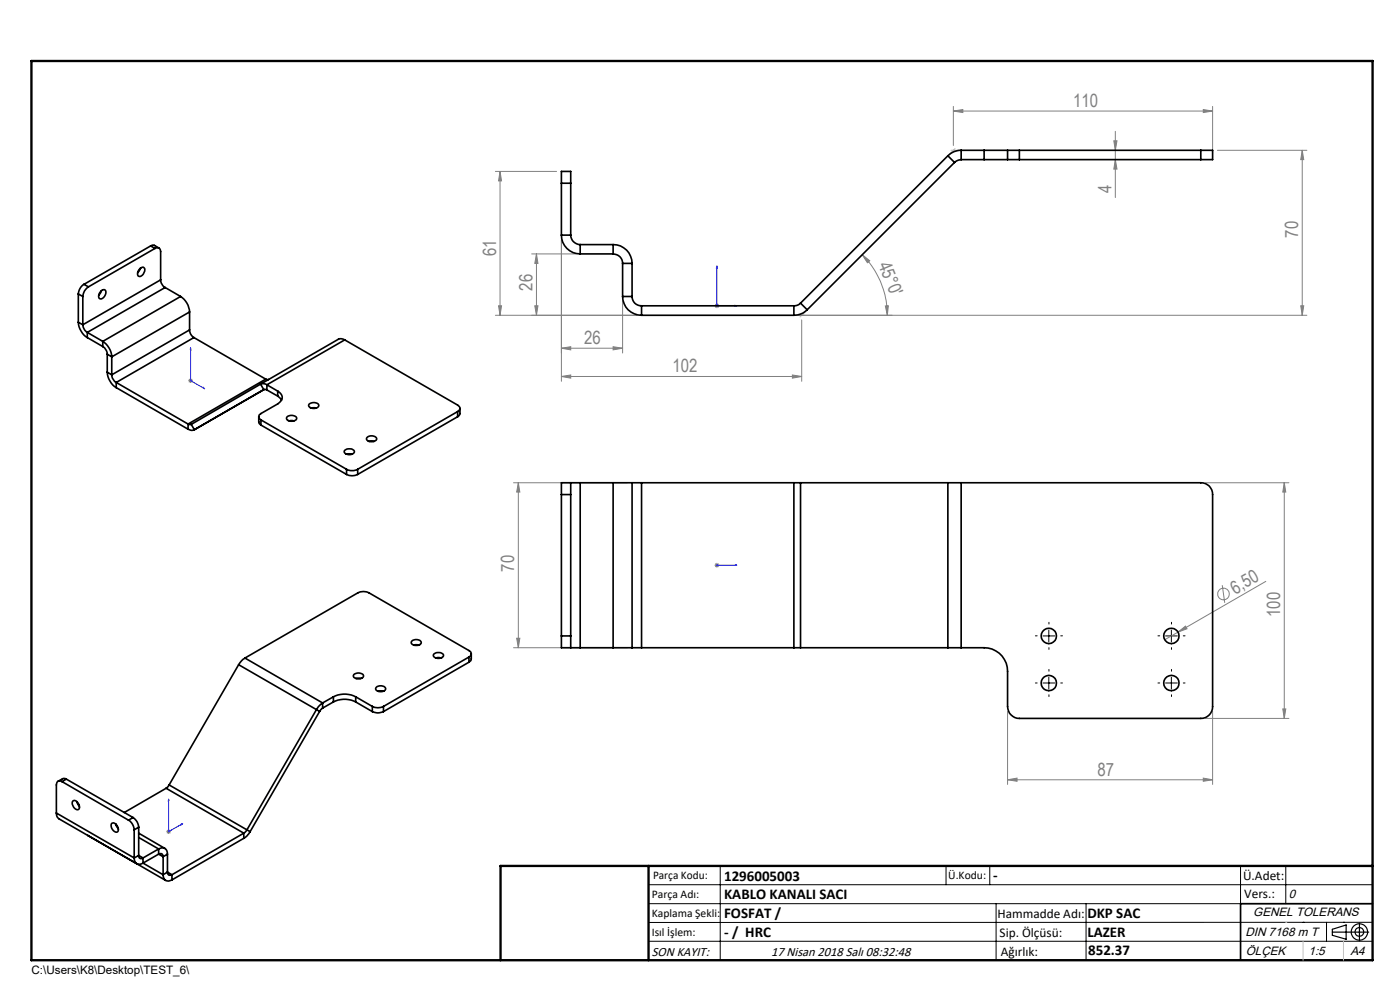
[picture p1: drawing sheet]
<svg xmlns="http://www.w3.org/2000/svg" width="297mm" height="210mm" viewBox="0 0 297 210" stroke-linecap="round" stroke-linejoin="round" font-family="sans-serif">
<g fill="none" stroke="#808080" stroke-width=".21">
<path d="M105.1 36.4h13M106.1 36.4v30.5M106.1 36.4l.3 2h-.6zM202.2 23.6l2.1-.4v.7zM202.2 22.6v8.3M202.2 23.6h55M236.3 29.9h.7l-.4 2zM236.6 33.9l.4 2h-.7zM236.6 27.9v14M255.3 23.2l1.9 .4-1.9 .3zM257.2 22.6v9.8M258.3 31.9h18.9"/>
<path d="M276.3 31.9l.3 2h-.7zM276.3 31.9v35M112.8 53.9h9.3M113.8 53.9v13M113.8 53.9l.3 2h-.6zM119.1 50.9v30M182.9 54l1.6 1.3-.5 .4zM182.9 54a17.9 17.9 0 0 1 5.3 12.9M105.8 64.9h.6l-.3 2zM113.5 64.9h.6l-.3 2zM119.1 73.9l2-.4v.7zM119.1 73.9h13"/>
<path d="M119.1 79.9l2-.4v.7zM119.1 79.9h51M130.1 73.5l2 .4-2 .3zM132.1 63.9v11M135.1 66.9h-30M151.6 64.9h1M151.7 64.5l.7 .7M152.1 64.4v1M152.4 64.5l-.7 .7M168.1 79.5l2 .4-2 .3zM169.4 66.9h107.8M170.1 67.9v13"/>
<path d="M187.8 64.9h.7l-.3 2zM275.9 64.9h.7l-.3 2zM39.9 80.7h1M40.1 80.4l.7 .7M40.4 80.2v1M40.8 80.4l-.7 .7M108.9 102.4h24.2M110 102.4v35M110 102.4l.3 2h-.7zM151.6 119.9h1M151.7 119.5l.7 .8M152.1 119.4v1"/>
<path d="M152.4 119.5l-.7 .8M255.8 102.4h17.6M272.5 102.4l.3 2h-.7zM272.5 102.4v50M108.9 137.4h24.2M109.6 135.4h.7l-.3 2zM249.9 134.1l1.6-1.3 .3 .6zM249.9 134.1l-2.8 1.6M259.3 124.1l.5 3.8M268.5 123.3l-18.6 10.8M213.7 150.9v15.5M255.8 152.4h17.6"/>
<path d="M257.2 150.9v15.5M272.1 150.4h.7l-.3 2zM35.3 176.4h1M35.4 176.1l.7 .7M35.8 175.9v1M36.1 176.1l-.7 .7M213.7 165.4l2.1-.3v.6zM213.7 165.4h43.5M255.3 165.1l1.9 .3-1.9 .3z"/>
<circle cx="259.6" cy="126" r="1.24"/>
</g>
<g fill="none" stroke="#000" stroke-width=".25">
<path d="M282.6 197.7h7.8M282.6 197.1l3-.9v3l-3-.8zM288.4 195.8v3.8M106.2 203.7h185"/>
<circle cx="288.4" cy="197.7" r="1.74"/>
<circle cx="288.4" cy="197.7" r=".93"/>
</g>
<g fill="none" stroke="#00f" stroke-width=".21">
<path d="M152.1 56.4v8.5h4.2M152.1 56.4l.1 .4h-.2zM40.4 73.8l.1 .4-.1-.1zM40.4 73.8v6.9l3 1.8M155.9 64.8l.4 .1-.4 .1zM43.1 82.2l.3 .3-.3-.1zM152 119.9h.2zM152.1 119.9h.1M152.1 119.9h4.2M156.3 119.9h-.4h.4M35.8 169.5v.3l-.1 .1zM35.8 169.5v6.9l3-1.7"/>
<path d="M38.5 174.8l.3-.1-.3 .3z"/>
</g>
<g fill="none" stroke="#000" stroke-width=".21" stroke-dasharray="15.2 1.3 1.3 1.3">
<path d="M220 134.9h-.3M222.5 132.4v-.4M222.5 137.4v.4M225 134.9h.4M246 134.9h-.3M248.5 132.4v-.4M248.5 137.4v.4M251 134.9h.4M220 144.9h-.3M222.5 142.4v-.4M222.5 147.4v.4M225 144.9h.4"/>
<path d="M246 144.9h-.3M248.5 142.4v-.4M248.5 147.4v.4M251 144.9h.4"/>
</g>
<g fill="none" stroke="#000" stroke-width=".21">
<path d="M221.3 134.9h2.5M222.5 133.7v2.4M247.3 134.9h2.5M248.5 133.7v2.4M221.3 144.9h2.5M222.5 143.6v2.5M247.3 144.9h2.5M248.5 143.6v2.5M137.6 187.7h153.6M137.6 191.7h153.6M137.6 199.7h153.6M152.8 183.7v20"/>
<path d="M200.7 183.7v4M210 183.7v4M211.3 191.7v12M230.4 191.7v12M263.2 183.7v20M272.8 183.7v8M276.4 195.6h.1M281.4 195.6v4.1M285 195.6h.1M291.2 195.6l-153.6 .1"/>
</g>
<path d="M291.2 191.7h-28v12" fill="none" stroke="#000" stroke-width=".35"/>
<path d="M6.7 12.9h284.5v190.8h-284.5zM137.6 183.7v20M291.2 183.7h-185v20" fill="none" stroke="#000" stroke-width=".5"/>
<path d="M276.4 199.7v4M285 199.7v4" fill="none" stroke="#c0c0c0" stroke-width=".21"/>
<path d="M201.8 31.9h1.6M202.6 31.5l-1.2 1.2M168.9 66.9h1.7M170.9 66.1l-1.2 1.1M272.8 195.6h.1" fill="none" stroke="#c0c0c0" stroke-width=".25"/>
<g fill="#808080">
<path d="M202.2 23.6l2.1-.4v.7zM255.3 23.2l1.9 .4-1.9 .3z"/>
<path d="M168.1 79.5l2 .4-2 .3zM119.1 79.9l2-.4v.7z"/>
</g>
<g fill="#00f">
<path d="M155.9 64.8l.4 .1-.4 .1zM152.1 56.4l.1 .4h-.2z"/>
<path d="M155.9 119.9h.4zM152 119.9h.2z"/>
<path d="M38.5 174.8l.3-.1-.3 .3zM35.8 169.5v.3l-.1 .1zM43.1 82.2l.3 .3-.3-.1zM40.4 73.8l.1 .4-.1-.1z"/>
</g>
<g fill="#808080">
<path d="M249.9 134.1l1.6-1.3 .3 .6z"/>
<path d="M187.8 64.9h.7l-.3 2zM182.9 54l1.6 1.3-.5 .4z"/>
<path d="M213.7 165.4l2.1-.3v.6zM255.3 165.1l1.9 .3-1.9 .3z"/>
<path d="M130.1 73.5l2 .4-2 .3zM119.1 73.9l2-.4v.7z"/>
<path d="M272.1 150.4h.7l-.3 2zM272.5 102.4l.3 2h-.7z"/>
<path d="M113.5 64.9h.6l-.3 2zM113.8 53.9l.3 2h-.6z"/>
<path d="M276.3 31.9l.3 2h-.7zM275.9 64.9h.7l-.3 2zM236.3 29.9h.7l-.4 2zM236.6 33.9l.4 2h-.7zM106.1 36.4l.3 2h-.6zM105.8 64.9h.6l-.3 2zM110 102.4l.3 2h-.7zM109.6 135.4h.7l-.3 2z"/>
</g>
<g fill="none" stroke="#000" stroke-width=".35">
<path d="M119.1 38.9v-2.5h2v2.5M119.1 38.9h2M119.1 38.9v11M121.1 38.9v11M201.1 33l1.4 1.5M201.1 33l-31.3 31.3M202.5 34.5l-31.3 31.2M203.9 33.9l-.9 .2-.5 .4M203.9 31.9a3.8 3.8 0 0 0-2.8 1.1M203.9 31.9h4.9M203.9 33.9h4.9M203.9 31.9v2"/>
<path d="M208.8 33.9h4.9M208.8 31.9h4.9M208.8 31.9v2M213.7 33.9h2.6M213.7 31.9h2.6M213.7 31.9v2M216.3 31.9v2M216.3 31.9h38.4M216.3 33.9h38.4M254.7 31.9h2.5v2h-2.5M254.7 31.9v2M29.7 57a.57 .57 0 0 1 1 0 1.38 1.38 0 0 1-1.2 1.6 1.01 1.01 0 0 1 .2-1.6z"/>
<path d="M29.7 56.9l-.5 .9M32 52.2l.6-.2 1.1 .6M32 52.2l.9 .5M32 52.2l-14.2 8.1M32.9 52.7a.73 .73 0 0 1 .8-.1 .73 .73 0 0 1 .4 .8v6M32.9 52.7l-14.1 8.1M34.1 59.4a2.11 2.11 0 0 0 .9 1.6M34.1 59.4l-16.5 9.5M119.1 49.9a4 4 0 0 0 4 4M119.1 49.9h2M121.1 49.9a2.05 2.05 0 0 0 2 2M123.1 51.9v2"/>
<path d="M123.1 51.9h7M123.1 53.9h7M130.1 51.9a4 4 0 0 1 4 4M130.1 53.9a1.99 1.99 0 0 1 2 2M130.1 51.9v2M132.1 55.9h2M132.1 55.9v7M134.1 55.9v7M16.6 68.4a4.2 4.2 0 0 0 1.9 3.2M16.6 62.4l1 .5M16.6 68.4l1 .5M16.6 62.4v6"/>
<path d="M17.6 68.9a2.11 2.11 0 0 0 .9 1.6M17.6 62.9v6M17.8 60.3a2.61 2.61 0 0 0-1.2 2.1M17.8 60.3l1 .5M18.5 70.5l3.3 1.9M18.5 71.6l3.3 1.9M18.5 70.5v1.1M18.8 60.8a2.61 2.61 0 0 0-1.2 2.1M21.4 61.7a.57 .57 0 0 1 1 0 1.38 1.38 0 0 1-1.2 1.7 1.01 1.01 0 0 1 .2-1.7zM21.5 61.7l-.5 .9M21.8 72.4a4.2 4.2 0 0 1 1.9 3.3M21.8 73.5a2.11 2.11 0 0 1 1 1.6"/>
<path d="M21.8 72.4v1.1M22.8 78.9a4.2 4.2 0 0 0 1.9 3.3M22.8 75.1l.9 .6M22.8 78.9l.9 .6M22.8 75.1v3.8M23.7 79.5a2.11 2.11 0 0 0 1 1.6M23.7 75.7v3.8M35 61l3.3 1.9M35 61l-16.5 9.5M38.3 62.9a4.2 4.2 0 0 1 1.9 3.3M38.3 62.9l-16.5 9.5M40.2 70a1.96 1.96 0 0 0 .9 1.6"/>
<path d="M40.2 66.2l-16.5 9.5M40.2 70l-16.5 9.5M40.2 66.2v3.8M41.1 71.6l-16.4 9.5M41.1 71.6l15.3 8.8M73.1 72.1l24 13.8a.73 .73 0 0 1 .5 .7 .73 .73 0 0 1-.5 .7M73.1 72.1a1.42 1.42 0 0 0-1.3-.1l-16.5 9.5M73.1 72.1l-16.5 9.5M132.1 62.9a4 4 0 0 0 4 4M132.1 62.9h2M134.1 62.9a1.93 1.93 0 0 0 2 2M136.1 64.9v2"/>
<path d="M136.1 64.9h32.3M136.1 66.9h32.3M168.4 64.9v2M169.8 64.3l-.8 .5-.6 .1M169.8 64.3l1.4 1.4M171.2 65.7a4.1 4.1 0 0 1-2.8 1.2M24.7 81.1l15.2 8.8M24.7 82.2l15.2 8.8M24.7 81.1v1.1M39.9 91a1.28 1.28 0 0 0 1.3 .1M39.9 89.9l.7 .1M39.9 89.9v1.1"/>
<path d="M40.6 90l.6 1.1M54.9 88.4v1.3l.5 .5M55.3 81.5a1.42 1.42 0 0 1 1.3 .1M55.3 81.5l.7 1.1M55.3 81.5l-14.7 8.5M55.4 89.1l18.1 10.4M55.4 89.1v1.1M55.4 90.2l18.1 10.4M56 82.6l.6 .1M56 82.6l-14.8 8.5M56.4 80.4l.6 .1M56.4 80.4l-16.5 9.5"/>
<path d="M56.6 81.6l2.3 1.4M56.6 81.6v1.1M56.6 82.7l2.3 1.3M58.9 83a1.44 1.44 0 0 1 1 1.3 1.44 1.44 0 0 1-1 1.4l-3.5 2a.72 .72 0 0 0-.5 .7 .72 .72 0 0 0 .5 .7M58.9 84l.8 .9M58.9 83v1M60.9 88.4a1.44 1.44 0 0 1 2 .2 1.05 1.05 0 0 1-1.6 .7 .55 .55 0 0 1-.4-.9zM61.3 89.3h1.1M65.6 85.7a1.42 1.42 0 0 1 2 .2 1.16 1.16 0 0 1-1 .8 1.16 1.16 0 0 1-1.1-.8zM66 86.6h1.1M73.1 95.5a1.48 1.48 0 0 1 2.1 .2 1.19 1.19 0 0 1-2.1 .4zM73.5 99.5a2.62 2.62 0 0 0 2.4 0"/>
<path d="M73.5 99.5v1.1M73.6 96.3h1M75.9 99.5v1.1M77.9 92.8a1.4 1.4 0 0 1 2 .2 1.21 1.21 0 0 1-2 .4zM78.3 93.6h1M97.1 87.3l-21.2 12.2M97.1 87.3v1.1M97.1 88.4l-21.2 12.2M97.6 86.6l-.1 1.3-.4 .5M73.5 100.6a2.62 2.62 0 0 0 2.4 0M119.1 104.9v30M119.1 104.9h2"/>
<path d="M121.1 102.4v2.5M121.1 102.4h-2v2.5M121.1 102.4h2M121.1 104.9v30M123.1 102.4v35M123.1 102.4h7M130.1 102.4h4M130.1 102.4v35M134.1 102.4h2M134.1 102.4v35M136.1 102.4v35M136.1 102.4h32.3"/>
<path d="M168.4 102.4h1.4M168.4 102.4v35M169.8 102.4h31.3M169.8 102.4v35M201.1 102.4h2.8M201.1 102.4v35M203.9 102.4h50.8a2.41 2.41 0 0 1 2.5 2.5v45a2.47 2.47 0 0 1-2.5 2.5h-38.4a2.53 2.53 0 0 1-2.6-2.5v-7.5a5 5 0 0 0-4.9-5h-4.9M203.9 102.4v35M52 139.6l-.8 .6-.6 .8M52 139.6l16.4 9.5M87.3 136a1.35 1.35 0 0 1 2.1 .2 1.17 1.17 0 0 1-2.1 .4zM87.8 136.8h1"/>
<path d="M92 138.7a1.48 1.48 0 0 1 2.1 .2 1.21 1.21 0 0 1-2.1 .4zM92.5 139.6h1.1M99.5 139.4a.73 .73 0 0 0 .5-.7 .73 .73 0 0 0-.5-.7l-21.2-12.2a2.62 2.62 0 0 0-2.4 0l-23.9 13.8M99.5 139.4l-18.1 10.5M99.5 139.4v1.1M100 138.7l-.1 1.3-.4 .5M119.1 134.9v2.5h2M119.1 134.9h2M121.1 134.9v2.5M121.1 137.4h2M123.1 137.4h7M130.1 137.4h4"/>
<path d="M134.1 137.4h2M136.1 137.4h32.3M168.4 137.4h1.4M169.8 137.4h31.3M201.1 137.4h2.8M50.6 141l17.2 9.9M50.6 141l-14.7 25.5M67.8 150.9l-14.7 25.5M68.4 149.1l-.8 .8-.5 .6-14.7 25.5M68.4 150.2l-.6 .7M68.4 149.1v1.1M70.7 147.8a5.2 5.2 0 0 1 4.8 0"/>
<path d="M70.7 148.9a5.2 5.2 0 0 1 4.8 0M70.7 147.8l-2.3 1.3M70.7 147.8v1.1M70.7 148.9l-2.3 1.3M75.1 143.1a1.44 1.44 0 0 1 2 .2 1.03 1.03 0 0 1-1.5 .6 .55 .55 0 0 1-.5-.2 .55 .55 0 0 1 0-.6zM75.5 147.8l3.5 2.1M75.5 147.8v1.1M75.5 148.9l3.5 2M75.5 143.9h1.1M79 149.9a2.62 2.62 0 0 0 2.4 0M79 150.9a2.62 2.62 0 0 0 2.4 0M79 149.9v1"/>
<path d="M79.8 145.8a1.23 1.23 0 0 1 2 .4 1.31 1.31 0 0 1-2.1 0zM80.2 146.6h1.1M81.4 149.9v1M99.5 140.5l-18.1 10.4M12 172.5a1.27 1.27 0 0 0 .5 1.2l22.6 13.1M12 172.5l16.5 9.5M13.2 165.8a.74 .74 0 0 0-.9-.1 .74 .74 0 0 0-.3 .8v6M13.2 165.8l14.1 8.2M14.1 165.3l-.7-.2-1.1 .6M14.1 165.3l-.9 .5M14.1 165.3l14.1 8.1M15.5 169.9a1.21 1.21 0 0 1 1.3 1.6l-.1 .2a1.21 1.21 0 0 1-1.4-1.6z"/>
<path d="M16.3 170l.5 1M16.8 170.8h-.1M18.6 177.2h.1M23.7 174.7a1.22 1.22 0 0 1 1.4 1.5l-.1 .2a1.22 1.22 0 0 1-1.4-1.6zM24.6 174.8l.5 .9M24.6 174.9h.1M27.3 174a2.61 2.61 0 0 1 1.2 2M28.2 173.4a2.61 2.61 0 0 1 1.2 2.1M28.2 173.4l-.9 .6M28.5 176v6M29.4 176.7l5.6 3.3M29.4 175.5l-.9 .5"/>
<path d="M29.4 175.5v6M29.4 177.7l4.3 2.4M35.2 167.2l16.5 9.5M35.2 167.2l-8.8 5.2M35.9 166.5l-.7 .7M35.9 166.5l16.5 9.5M51.7 176.7v1.1M51.7 177.8l-15.2 8.8M51.7 176.7l-15.2 8.9M52.4 176l-.7 .7M52.4 176l.7 .4M53.1 176.4l-.6 .9-.8 .5"/>
<path d="M28.5 182a1.14 1.14 0 0 0 .5 1.2 1.14 1.14 0 0 0 1.3-.1M29.4 181.5a.55 .55 0 0 0 .3 .6 .55 .55 0 0 0 .6-.1M29.4 181.5l-.9 .5M29.4 181.5l.9 .5M30.3 183.1l4.3 2.5M30.3 182v1.1M33.7 180.1a1.15 1.15 0 0 1 1.3-.1 1.15 1.15 0 0 1 .5 1.2M33.7 181.2a.58 .58 0 0 1 .6-.1 .58 .58 0 0 1 .3 .6M33.7 180.1l-3.4 1.9M33.7 180.1v1.1M33.7 181.2l-3.4 1.9M33.7 181.2l.9 .5"/>
<path d="M34.6 185.6a1.15 1.15 0 0 0 .6 1.2 1.15 1.15 0 0 0 1.3-.2M34.6 181.7v3.9M35.5 185a.58 .58 0 0 0 .3 .6 .58 .58 0 0 0 .7 0M35.5 181.2l-.9 .5M35.5 181.2v3.8M35.5 185l-.9 .6M35.5 185l1 .6M36.5 185.6v1"/>
<circle cx="222.5" cy="134.9" r="1.62"/>
<circle cx="248.5" cy="134.9" r="1.62"/>
<circle cx="222.5" cy="144.9" r="1.62"/>
<circle cx="248.5" cy="144.9" r="1.62"/>
</g>
<g font-size="3.9" fill="#808080">
<text x="227.6" y="22.7">110</text>
<text x="235.8" y="41" transform="rotate(-90 235.8 41)">4</text>
<text x="275.4" y="50.4" transform="rotate(-90 275.4 50.4)">70</text>
<text x="105.2" y="54.4" transform="rotate(-90 105.2 54.4)">61</text>
<text x="186.3" y="56.1" transform="rotate(68 186.3 56.1)">45°0'</text>
<text x="112.9" y="61.7" transform="rotate(-90 112.9 61.7)">26</text>
<text x="123.9" y="73">26</text>
<text x="142.7" y="79">102</text>
<text x="109.1" y="121.2" transform="rotate(-90 109.1 121.2)">70</text>
<text x="262" y="126.1" transform="rotate(-30 262 126.1)">6,50</text>
<text x="271.6" y="130.9" transform="rotate(-90 271.6 130.9)">100</text>
<text x="232.9" y="164.5">87</text>
</g>
<g font-size="3.2">
<text x="153.6" y="186.8">1296005003</text>
<text x="153.6" y="190.8">KABLO KANALI SACI</text>
<text x="210.7" y="186.6">-</text>
<text x="153.6" y="194.8">FOSFAT /</text>
<text x="230.7" y="194.8">DKP SAC</text>
<text x="153.6" y="198.8">- / HRC</text>
<text x="230.7" y="198.7">LAZER</text>
<text x="230.8" y="202.6">852.37</text>
</g>
<g font-size="2.8">
<text x="263.7" y="186.7">Ü.Adet:</text>
<text x="263.9" y="190.5">Vers.:</text>
<text x="211.6" y="194.8">Hammadde Adı:</text>
<text x="138.3" y="202.8">SON KAYIT:</text>
<text x="163.6" y="202.8">17 Nisan 2018 Salı 08:32:48</text>
<text x="212.1" y="198.7">Sip. Ölçüsü:</text>
<text x="212.3" y="202.7">Ağırlık:</text>
</g>
<g font-size="2.6">
<text x="273.4" y="190.4">0</text>
<text x="265.9" y="194.4">GENEL TOLERANS</text>
<text x="264.2" y="198.5">DIN 7168 m T</text>
<text x="264.3" y="202.6">ÖLÇEK</text>
<text x="277.6" y="202.6">1:5</text>
<text x="286.5" y="202.6">A4</text>
</g>
<g font-size="2.5">
<text x="138.3" y="190.5">Parça Adı:</text>
<text x="138.5" y="186.5">Parça Kodu:</text>
<text x="201.2" y="186.5">Ü.Kodu:</text>
<text x="138.3" y="194.5">Kaplama Şekli:</text>
<text x="138.3" y="198.6">Isıl İşlem:</text>
<text x="6.7" y="206.7">C:\Users\K8\Desktop\TEST_6\</text>
</g>
</svg>
